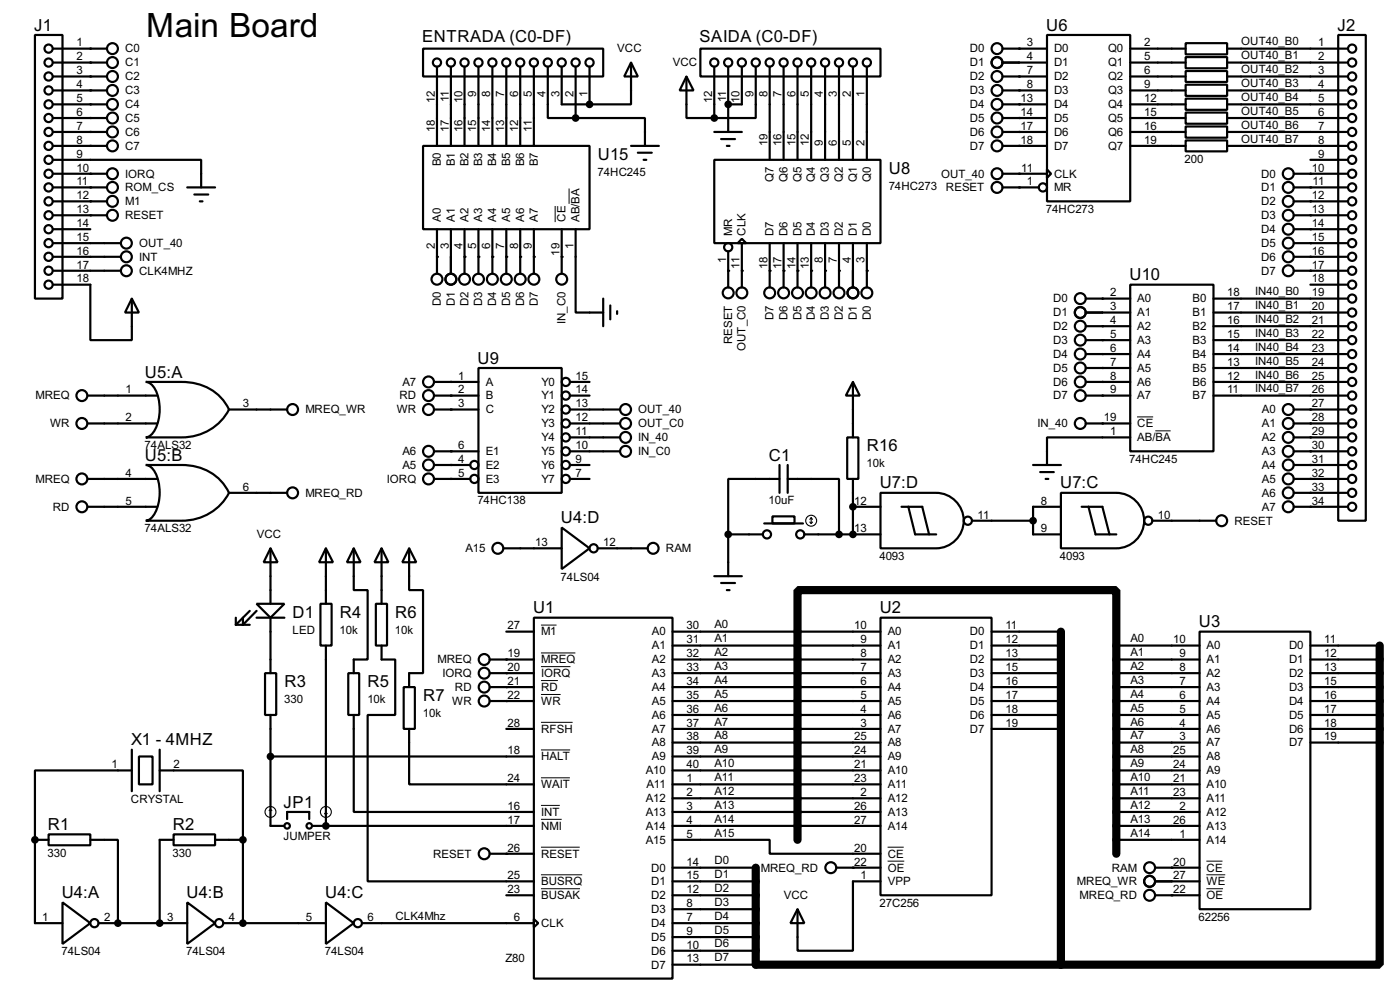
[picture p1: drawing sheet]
<svg xmlns="http://www.w3.org/2000/svg" width="256mm" height="180mm" viewBox="0 0 256 180" stroke-linecap="round" stroke-linejoin="round" font-family="sans-serif">
<path d="M194.4 115.6v61M252.8 118.2v58.4h-58.4M138.5 158.8v17.8h55.9M146.1 153.7v-45.7h58.4v48.3" fill="none" stroke="#000" stroke-width="1.5"/>
<g fill="none" stroke="#000" stroke-width=".4">
<path d="M6.4 6.4h5.1v48.3h-5.1zM9.7 8.9h9.9M9.7 11.5h9.9M9.7 14h9.9M9.7 16.6h9.9M9.7 19.1h9.9M77.5 8.9h33v5.1h-33zM80.1 12.2v14.5M82.6 12.2v14.5M85.1 12.2v14.5M87.7 12.2v14.5M90.2 12.2v14.5"/>
<path d="M92.8 12.2v14.5M95.3 12.2v14.5M97.8 12.2v14.5M100.4 12.2v9.4h5.1M102.9 12.2v6.9h5.1M105.5 12.2v9.4M108 12.2v6.9M115.6 11.5l1.3 2.5h-2.5zM115.6 11.5v7.6h-7.6M125.8 14l1.3 2.6h-2.6zM125.8 14v7.6h5.1M128.3 8.9h33v5.1h-33z"/>
<path d="M130.9 12.2v9.4M133.4 12.2v12M135.9 12.2v6.9h-2.5M138.5 12.2v9.4h-7.6M141 12.2v17.1M143.6 12.2v17.1M146.1 12.2v17.1M148.6 12.2v17.1M151.2 12.2v17.1M153.7 12.2v17.1M156.3 12.2v17.1M158.8 12.2v17.1"/>
<path d="M183.7 8.9h8.1M183.7 11.5h8.1M183.7 14h8.1M183.7 16.6h8.1M183.7 19.1h8.1M191.8 6.4h15.3v30.5h-15.3zM207.1 8.9h10.1M207.1 11.5h10.1M207.1 14h10.1M207.1 16.6h10.1M207.1 19.1h10.1M217.2 7.9h7.6v2.1h-7.6z"/>
<path d="M217.2 10.5h7.6v2h-7.6zM217.2 13h7.6v2h-7.6zM217.2 15.5h7.6v2.1h-7.6zM217.2 18.1h7.6v2h-7.6zM224.8 8.9h22.1M224.8 11.5h22.1M224.8 14h22.1M224.8 16.6h22.1M224.8 19.1h22.1M245.2 6.4h5v88.9h-5zM9.7 29.3h27.2v5M9.7 21.6h9.9"/>
<path d="M9.7 24.2h9.9M9.7 26.7h9.9M9.7 34.3h9.9M9.7 31.8h9.9M9.7 36.9h9.9M9.7 39.4h9.9M34.3 34.3h5.1M35.6 35.6h2.6M36.6 36.9h.5M77.5 26.7h30.5v15.3h-30.5zM105.5 21.6h12.7v5.1M115.6 26.7h5.1"/>
<path d="M116.9 28h2.5M117.9 29.3h.5M130.9 29.3h30.4v15.2h-30.4zM130.9 24.2h5M132.1 25.5h2.6M133.2 26.7h.5M183.7 21.6h8.1M183.7 24.2h8.1M183.7 26.7h8.1M183.7 34.3h6.6M183.7 31.8h8.1M191.8 31l.8 .8-.8 .8z"/>
<path d="M207.1 21.6h10.1M207.1 24.2h10.1M207.1 26.7h10.1M217.2 20.6h7.6v2.1h-7.6zM217.2 23.2h7.6v2h-7.6zM217.2 25.7h7.6v2h-7.6zM224.8 21.6h22.1M224.8 24.2h22.1M224.8 26.7h22.1M237 34.3h9.9M237 31.8h9.9M237 36.9h9.9"/>
<path d="M237 39.4h9.9M240.1 29.3h6.8M9.7 52.1h6.9v10.2h7.6v-7.6M9.7 44.5h12.5M9.7 47h12.5M9.7 49.6h12.5M9.7 42h6.9M24.2 54.7l1.3 2.5h-2.6zM80.1 42v8.1M82.6 42v8.1M85.1 42v8.1M87.7 42v8.1"/>
<path d="M90.2 42v8.1M92.8 42v8.1M95.3 42v8.1M97.8 42v8.1M102.9 42v8.1M105.5 42v15.2h5M110.5 54.7v5M111.8 55.9v2.6M113.1 57v.5M133.4 46v6.6M135.9 43.7l.8 .8h-1.5zM135.9 44.5v8.1"/>
<path d="M141 44.5v8.1M143.6 44.5v8.1M146.1 44.5v8.1M148.6 44.5v8.1M151.2 44.5v8.1M153.7 44.5v8.1M156.3 44.5v8.1M158.8 44.5v8.1M198.9 54.7h8.2M198.9 57.2h8.2M198.9 59.7h8.2M207.1 52.1h15.2v30.5h-15.2z"/>
<path d="M222.3 54.7h24.6M222.3 57.2h24.6M222.3 59.7h24.6M237 44.5h9.9M237 47h9.9M237 49.6h9.9M237 42h9.9M240.1 52.1h6.8M16.1 72.4h12.7M16.1 77.5h12.7M26.7 69.9h6.6a9.2 9.2 0 0 1 8.7 5.1 9.6 9.6 0 0 1-8.7 5.1h-6.6a2.32 2.32 0 0 0 1.7-1.5 8.3 8.3 0 0 0-.3-7.9l-.9-.7zM42 75h10.6"/>
<path d="M79.6 72.4h8.1M79.6 75h8.1M79.6 69.9h8.1M87.7 67.4h15.2v22.8h-15.2zM104.4 72.4h3.6M104.4 77.5h9.2M104.4 75h9.2M104.4 69.9h3.6M156.3 69.9l1.2 2.5h-2.5zM156.3 69.9v10.2M198.9 72.4h8.2M198.9 77.5h8.2"/>
<path d="M198.9 62.3h8.2M198.9 64.8h8.2M198.9 67.4h8.2M198.9 69.9h8.2M222.3 72.4h24.6M222.3 62.3h24.6M222.3 64.8h24.6M222.3 67.4h24.6M222.3 69.9h24.6M237 77.5h9.9M237 75h9.9M16.1 87.7h12.7"/>
<path d="M16.1 92.8h12.7M26.7 85.1h6.6a9.2 9.2 0 0 1 8.7 5.1 9.6 9.6 0 0 1-8.7 5.1h-6.6a2.32 2.32 0 0 0 1.7-1.5 8.4 8.4 0 0 0-.3-7.9l-.9-.7zM42 90.2h10.6M79.6 87.7h6.6M79.6 82.6h8.1M79.6 85.1h6.6M102.9 96.6l5.1 3.8-5.1 3.8zM104.4 87.7h3.6M104.4 80.1h9.2M104.4 82.6h9.2M104.4 85.1h3.6M133.4 97.8v7.7"/>
<path d="M133.4 97.8h6.4M140 95.8h7.1M141.5 94.5h4.1v1.3h-4.1zM142.8 87.7h-9.4v10.1M142.8 85.1v5.1M144.3 87.7h9.4v10.1M144.3 85.1v5.1M147.4 97.8h13.9M155.2 80.1h2.1v7.6h-2.1zM156.3 92.8h5M156.3 87.7v10.1M161.3 90.2h10.2a5.1 5.1 0 0 1 5.1 5.1 5.1 5.1 0 0 1-5.1 5.1h-10.2z"/>
<path d="M165.2 92.8h3.8l1.2 5M166.4 92.8l1.3 5h3.8M178.1 95.3h11.2M189.3 85.1h5.1M190.6 86.4h2.5M191.6 87.7h.5M194.4 90.2h10.1a5.1 5.1 0 0 1 5.1 5.1 5.1 5.1 0 0 1-5.1 5.1h-10.1zM194.4 92.8h-5.1v5h5.1M198.2 92.8h3.8l1.3 5M199.4 92.8l1.3 5h3.8M207.1 80.1h-15.3v5M211.1 95.3h11.7"/>
<path d="M237 87.7h9.9M237 92.8h9.9M237 90.2h9.9M237 80.1h9.9M237 82.6h9.9M237 85.1h9.9M43.2 113.1v1.3M43.2 114.4h2.6M45.8 111.8l-2.6 2.6M47 110.5h5.1l-2.5 2.6zM47 111.8l-2.5 2.6v-1.3M47 113.1h5.1"/>
<path d="M49.6 100.4l1.3 2.5h-2.6zM49.6 100.4v10.1M49.6 113.1v10.1M58.7 110.5h2.1v7.7h-2.1zM59.7 100.4l1.3 2.5h-2.5zM59.7 100.4v10.1M59.7 118.2v33M64.8 100.4l1.3 2.5h-2.5zM64.8 100.4v7.6h2.6v12.7h-2.6v2.5M68.9 110.5h2v7.7h-2zM69.9 100.4l1.3 2.5h-2.6zM69.9 118.2v2.5h2.5v10.2h-5v30.4h30.4"/>
<path d="M69.9 100.4v10.1M75 100.4l1.3 2.5h-2.6zM75 100.4v7.6h2.5v15.2h-2.5v2.6M92.3 100.4h10.6M92.8 115.6h5M97.8 113.1h25.4v66h-25.4zM109.5 100.4h9.2M123.2 118.2h38.1M123.2 115.6h38.1M130.9 105.5h5M132.1 106.7h2.6M133.2 108h.5"/>
<path d="M161.3 113.1h20.4v50.8h-20.4zM181.7 118.2h12.7M181.7 115.6h12.7M204.5 118.2h15.3M219.8 115.6h20.3v50.8h-20.3zM240.1 118.2h12.7M24.2 137.2v7.6M25.5 138.5h2.5v5.1h-2.5zM29.3 137.2v7.6M48.6 123.2h2v7.7h-2zM49.6 130.9v20.3h2.5M49.6 138.5h48.2"/>
<path d="M63.8 123.2h2v7.7h-2zM64.8 130.9v17.7h33M74 125.8h2v7.6h-2zM75 133.4v10.2h22.8M89.7 120.7h8.1M89.7 123.2h8.1M89.7 125.8h8.1M89.7 128.3h8.1M92.8 133.4h5M123.2 120.7h38.1M123.2 123.2h38.1M123.2 125.8h38.1"/>
<path d="M123.2 128.3h38.1M123.2 130.9h38.1M123.2 133.4h38.1M123.2 135.9h38.1M123.2 138.5h38.1M181.7 120.7h12.7M181.7 123.2h12.7M181.7 125.8h12.7M181.7 128.3h12.7M181.7 130.9h12.7M181.7 133.4h12.7M204.5 120.7h15.3"/>
<path d="M204.5 123.2h15.3M204.5 125.8h15.3M204.5 128.3h15.3M204.5 130.9h15.3M204.5 133.4h15.3M204.5 135.9h15.3M204.5 138.5h15.3M240.1 120.7h12.7M240.1 123.2h12.7M240.1 125.8h12.7M240.1 128.3h12.7M240.1 130.9h12.7"/>
<path d="M240.1 133.4h12.7M240.1 135.9h12.7M6.4 153.7h2.5M6.4 153.7v15.3h5.1M8.9 152.7h7.7v2h-7.7zM16.6 153.7h5v15.3M24.2 141h-17.8v12.7M29.3 141h15.2v12.7M31.8 152.7h7.6v2h-7.6zM31.8 153.7h-2.5v15.3M39.4 153.7h5.1M44.5 153.7v15.3"/>
<path d="M52.6 149.9v-1.3h4.1v1.3M57.2 151.2h40.6M89.7 156.3h8.1M123.2 153.7h17.8v2.6h20.3M123.2 151.2h38.1M123.2 148.6h38.1M123.2 146.1h38.1M123.2 143.6h38.1M123.2 141h38.1M123.2 158.8h15.3M153.2 158.8h8.1M204.5 153.7h15.3"/>
<path d="M204.5 151.2h15.3M204.5 148.6h15.3M204.5 146.1h15.3M204.5 143.6h15.3M204.5 141h15.3M211.6 158.8h8.2M11.5 165.2l5.1 3.8-5.1 3.8zM18.1 169h16.2M34.3 165.2l5.1 3.8-5.1 3.8zM40.9 169h18.8M59.7 165.2l5.1 3.8-5.1 3.8zM66.3 169h31.5"/>
<path d="M92.8 163.9h5M97.8 168.2l.8 .8-.8 .7zM123.2 169h15.3M123.2 161.3h15.3M123.2 163.9h15.3M123.2 166.4h15.3M123.2 171.5h15.3M123.2 174h15.3M123.2 176.6h15.3M146.1 166.4l1.3 2.6h-2.6zM161.3 161.3h-5v12.7h-10.2v-7.6M211.6 161.3h8.2"/>
<path d="M211.6 163.9h8.2"/>
<circle cx="8.9" cy="19.1" r=".75"/>
<circle cx="8.9" cy="11.5" r=".75"/>
<circle cx="8.9" cy="14" r=".75"/>
<circle cx="8.9" cy="8.9" r=".75"/>
<circle cx="8.9" cy="16.6" r=".75"/>
<circle cx="20.6" cy="11.5" r="1"/>
<circle cx="20.6" cy="8.9" r="1"/>
<circle cx="20.6" cy="16.6" r="1"/>
<circle cx="20.6" cy="19.1" r="1"/>
<circle cx="20.6" cy="14" r="1"/>
<circle cx="80" cy="11.5" r=".75"/>
<circle cx="82.6" cy="11.5" r=".75"/>
<circle cx="85.1" cy="11.5" r=".75"/>
<circle cx="87.6" cy="11.5" r=".75"/>
<circle cx="90.2" cy="11.5" r=".75"/>
<circle cx="92.7" cy="11.5" r=".75"/>
<circle cx="95.3" cy="11.5" r=".75"/>
<circle cx="97.8" cy="11.5" r=".75"/>
<circle cx="100.3" cy="11.5" r=".75"/>
<circle cx="102.9" cy="11.5" r=".75"/>
<circle cx="105.4" cy="11.5" r=".75"/>
<circle cx="108" cy="11.5" r=".75"/>
<circle cx="130.8" cy="11.5" r=".75"/>
<circle cx="133.4" cy="11.5" r=".75"/>
<circle cx="135.9" cy="11.5" r=".75"/>
<circle cx="138.4" cy="11.5" r=".75"/>
<circle cx="141" cy="11.5" r=".75"/>
<circle cx="143.5" cy="11.5" r=".75"/>
<circle cx="146.1" cy="11.5" r=".75"/>
<circle cx="148.6" cy="11.5" r=".75"/>
<circle cx="151.1" cy="11.5" r=".75"/>
<circle cx="153.7" cy="11.5" r=".75"/>
<circle cx="156.2" cy="11.5" r=".75"/>
<circle cx="158.8" cy="11.5" r=".75"/>
<circle cx="182.6" cy="8.9" r="1"/>
<circle cx="182.6" cy="11.5" r="1"/>
<circle cx="182.6" cy="14" r="1"/>
<circle cx="182.6" cy="16.6" r="1"/>
<circle cx="182.6" cy="19.1" r="1"/>
<circle cx="247.7" cy="14" r=".75"/>
<circle cx="247.7" cy="16.6" r=".75"/>
<circle cx="247.7" cy="8.9" r=".75"/>
<circle cx="247.7" cy="19.1" r=".75"/>
<circle cx="247.7" cy="11.5" r=".75"/>
<circle cx="8.9" cy="36.9" r=".75"/>
<circle cx="8.9" cy="39.4" r=".75"/>
<circle cx="8.9" cy="31.8" r=".75"/>
<circle cx="8.9" cy="29.3" r=".75"/>
<circle cx="8.9" cy="26.7" r=".75"/>
<circle cx="8.9" cy="34.3" r=".75"/>
<circle cx="8.9" cy="21.6" r=".75"/>
<circle cx="8.9" cy="24.2" r=".75"/>
<circle cx="20.6" cy="36.9" r="1"/>
<circle cx="20.6" cy="31.8" r="1"/>
<circle cx="20.6" cy="39.4" r="1"/>
<circle cx="20.6" cy="26.7" r="1"/>
<circle cx="20.6" cy="34.3" r="1"/>
<circle cx="20.6" cy="21.6" r="1"/>
<circle cx="20.6" cy="24.2" r="1"/>
<circle cx="182.6" cy="31.8" r="1"/>
<circle cx="182.6" cy="26.7" r="1"/>
<circle cx="182.6" cy="34.3" r="1"/>
<circle cx="182.6" cy="21.6" r="1"/>
<circle cx="182.6" cy="24.2" r="1"/>
<circle cx="191" cy="34.3" r=".75"/>
<circle cx="236" cy="34.3" r="1"/>
<circle cx="236" cy="36.9" r="1"/>
<circle cx="236" cy="39.4" r="1"/>
<circle cx="236" cy="31.8" r="1"/>
<circle cx="247.7" cy="39.4" r=".75"/>
<circle cx="247.7" cy="26.7" r=".75"/>
<circle cx="247.7" cy="31.8" r=".75"/>
<circle cx="247.7" cy="34.3" r=".75"/>
<circle cx="247.7" cy="29.3" r=".75"/>
<circle cx="247.7" cy="36.9" r=".75"/>
<circle cx="247.7" cy="21.6" r=".75"/>
<circle cx="247.7" cy="24.2" r=".75"/>
<circle cx="8.9" cy="52.1" r=".75"/>
<circle cx="8.9" cy="42" r=".75"/>
<circle cx="8.9" cy="49.6" r=".75"/>
<circle cx="8.9" cy="47" r=".75"/>
<circle cx="8.9" cy="44.5" r=".75"/>
<circle cx="23.1" cy="47" r="1"/>
<circle cx="23.1" cy="49.6" r="1"/>
<circle cx="23.1" cy="44.5" r="1"/>
<circle cx="80" cy="51.1" r="1"/>
<circle cx="82.6" cy="51.1" r="1"/>
<circle cx="85.1" cy="51.1" r="1"/>
<circle cx="87.6" cy="51.1" r="1"/>
<circle cx="90.2" cy="51.1" r="1"/>
<circle cx="92.7" cy="51.1" r="1"/>
<circle cx="95.3" cy="51.1" r="1"/>
<circle cx="97.8" cy="51.1" r="1"/>
<circle cx="102.9" cy="51.1" r="1"/>
<circle cx="133.4" cy="53.6" r="1"/>
<circle cx="133.4" cy="45.3" r=".75"/>
<circle cx="135.9" cy="53.6" r="1"/>
<circle cx="141" cy="53.6" r="1"/>
<circle cx="143.5" cy="53.6" r="1"/>
<circle cx="146.1" cy="53.6" r="1"/>
<circle cx="148.6" cy="53.6" r="1"/>
<circle cx="151.1" cy="53.6" r="1"/>
<circle cx="153.7" cy="53.6" r="1"/>
<circle cx="156.2" cy="53.6" r="1"/>
<circle cx="158.8" cy="53.6" r="1"/>
<circle cx="197.9" cy="54.7" r="1"/>
<circle cx="197.9" cy="57.2" r="1"/>
<circle cx="197.9" cy="59.7" r="1"/>
<circle cx="236" cy="44.5" r="1"/>
<circle cx="236" cy="42" r="1"/>
<circle cx="236" cy="47" r="1"/>
<circle cx="236" cy="49.6" r="1"/>
<circle cx="247.7" cy="54.7" r=".75"/>
<circle cx="247.7" cy="59.7" r=".75"/>
<circle cx="247.7" cy="57.2" r=".75"/>
<circle cx="247.7" cy="52.1" r=".75"/>
<circle cx="247.7" cy="44.5" r=".75"/>
<circle cx="247.7" cy="42" r=".75"/>
<circle cx="247.7" cy="49.6" r=".75"/>
<circle cx="247.7" cy="47" r=".75"/>
<circle cx="15" cy="72.4" r="1"/>
<circle cx="15" cy="77.5" r="1"/>
<circle cx="53.6" cy="75" r="1"/>
<circle cx="78.5" cy="69.9" r="1"/>
<circle cx="78.5" cy="75" r="1"/>
<circle cx="78.5" cy="72.4" r="1"/>
<circle cx="103.6" cy="72.4" r=".75"/>
<circle cx="103.6" cy="77.5" r=".75"/>
<circle cx="103.6" cy="75" r=".75"/>
<circle cx="103.6" cy="69.9" r=".75"/>
<circle cx="114.6" cy="75" r="1"/>
<circle cx="114.6" cy="77.5" r="1"/>
<circle cx="197.9" cy="62.3" r="1"/>
<circle cx="197.9" cy="67.4" r="1"/>
<circle cx="197.9" cy="69.9" r="1"/>
<circle cx="197.9" cy="77.5" r="1"/>
<circle cx="197.9" cy="72.4" r="1"/>
<circle cx="197.9" cy="64.8" r="1"/>
<circle cx="236" cy="77.5" r="1"/>
<circle cx="236" cy="75" r="1"/>
<circle cx="247.7" cy="77.5" r=".75"/>
<circle cx="247.7" cy="64.8" r=".75"/>
<circle cx="247.7" cy="72.4" r=".75"/>
<circle cx="247.7" cy="75" r=".75"/>
<circle cx="247.7" cy="67.4" r=".75"/>
<circle cx="247.7" cy="69.9" r=".75"/>
<circle cx="247.7" cy="62.3" r=".75"/>
<circle cx="15" cy="87.7" r="1"/>
<circle cx="15" cy="92.8" r="1"/>
<circle cx="53.6" cy="90.2" r="1"/>
<circle cx="78.5" cy="82.6" r="1"/>
<circle cx="78.5" cy="87.7" r="1"/>
<circle cx="78.5" cy="85.1" r="1"/>
<circle cx="86.9" cy="87.7" r=".75"/>
<circle cx="86.9" cy="85.1" r=".75"/>
<circle cx="103.6" cy="85.1" r=".75"/>
<circle cx="103.6" cy="82.6" r=".75"/>
<circle cx="103.6" cy="80.1" r=".75"/>
<circle cx="103.6" cy="87.7" r=".75"/>
<circle cx="114.6" cy="82.6" r="1"/>
<circle cx="114.6" cy="80.1" r="1"/>
<circle cx="140.5" cy="97.8" r=".75"/>
<circle cx="146.6" cy="97.8" r=".75"/>
<circle cx="177.3" cy="95.3" r=".75"/>
<circle cx="210.3" cy="95.3" r=".75"/>
<circle cx="223.8" cy="95.3" r="1"/>
<circle cx="236" cy="90.2" r="1"/>
<circle cx="236" cy="92.8" r="1"/>
<circle cx="236" cy="80.1" r="1"/>
<circle cx="236" cy="87.7" r="1"/>
<circle cx="236" cy="85.1" r="1"/>
<circle cx="236" cy="82.6" r="1"/>
<circle cx="247.7" cy="90.2" r=".75"/>
<circle cx="247.7" cy="82.6" r=".75"/>
<circle cx="247.7" cy="87.7" r=".75"/>
<circle cx="247.7" cy="85.1" r=".75"/>
<circle cx="247.7" cy="92.8" r=".75"/>
<circle cx="247.7" cy="80.1" r=".75"/>
<circle cx="91.2" cy="100.4" r="1"/>
<circle cx="108.7" cy="100.4" r=".75"/>
<circle cx="119.6" cy="100.4" r="1"/>
<circle cx="88.7" cy="128.3" r="1"/>
<circle cx="88.7" cy="123.2" r="1"/>
<circle cx="88.7" cy="125.8" r="1"/>
<circle cx="88.7" cy="120.7" r="1"/>
<circle cx="52.6" cy="151.2" r=".5"/>
<circle cx="56.6" cy="151.2" r=".5"/>
<circle cx="88.7" cy="156.3" r="1"/>
<circle cx="152.2" cy="158.8" r="1"/>
<circle cx="210.6" cy="158.8" r="1"/>
<circle cx="17.3" cy="169" r=".75"/>
<circle cx="40.1" cy="169" r=".75"/>
<circle cx="65.5" cy="169" r=".75"/>
<circle cx="210.6" cy="163.9" r="1"/>
<circle cx="210.6" cy="161.3" r="1"/>
</g>
<g fill="#000">
<circle cx="16.6" cy="14" r=".2"/>
<circle cx="16.6" cy="8.9" r=".2"/>
<circle cx="16.6" cy="19.1" r=".2"/>
<circle cx="16.6" cy="11.5" r=".2"/>
<circle cx="16.6" cy="16.6" r=".2"/>
<circle cx="108" cy="19.1" r=".2"/>
<circle cx="133.4" cy="19.1" r=".2"/>
<circle cx="186.7" cy="16.6" r=".2"/>
<circle cx="186.7" cy="19.1" r=".2"/>
<circle cx="186.7" cy="8.9" r=".2"/>
<circle cx="186.7" cy="14" r=".2"/>
<circle cx="16.6" cy="31.8" r=".2"/>
<circle cx="16.6" cy="36.9" r=".2"/>
<circle cx="16.6" cy="21.6" r=".2"/>
<circle cx="16.6" cy="24.2" r=".2"/>
<circle cx="16.6" cy="26.7" r=".2"/>
<circle cx="16.6" cy="34.3" r=".2"/>
<circle cx="16.6" cy="39.4" r=".2"/>
<circle cx="186.7" cy="31.8" r=".2"/>
<circle cx="186.7" cy="34.3" r=".2"/>
<circle cx="186.7" cy="24.2" r=".2"/>
<circle cx="186.7" cy="21.6" r=".2"/>
<circle cx="186.7" cy="26.7" r=".2"/>
<circle cx="240.1" cy="34.3" r=".2"/>
<circle cx="240.1" cy="31.8" r=".2"/>
<circle cx="240.1" cy="36.9" r=".2"/>
<circle cx="240.1" cy="39.4" r=".2"/>
<circle cx="80.1" cy="47" r=".2"/>
<circle cx="85.1" cy="47" r=".2"/>
<circle cx="87.7" cy="47" r=".2"/>
<circle cx="90.2" cy="47" r=".2"/>
<circle cx="92.8" cy="47" r=".2"/>
<circle cx="95.3" cy="47" r=".2"/>
<circle cx="97.8" cy="47" r=".2"/>
<circle cx="102.9" cy="47" r=".2"/>
<circle cx="133.4" cy="49.6" r=".2"/>
<circle cx="135.9" cy="49.6" r=".2"/>
<circle cx="141" cy="49.6" r=".2"/>
<circle cx="143.6" cy="49.6" r=".2"/>
<circle cx="146.1" cy="49.6" r=".2"/>
<circle cx="148.6" cy="49.6" r=".2"/>
<circle cx="151.2" cy="49.6" r=".2"/>
<circle cx="153.7" cy="49.6" r=".2"/>
<circle cx="158.8" cy="49.6" r=".2"/>
<circle cx="202" cy="54.7" r=".2"/>
<circle cx="202" cy="59.7" r=".2"/>
<circle cx="240.1" cy="42" r=".2"/>
<circle cx="240.1" cy="44.5" r=".2"/>
<circle cx="240.1" cy="49.6" r=".2"/>
<circle cx="240.1" cy="47" r=".2"/>
<circle cx="82.6" cy="69.9" r=".2"/>
<circle cx="82.6" cy="72.4" r=".2"/>
<circle cx="82.6" cy="75" r=".2"/>
<circle cx="202" cy="64.8" r=".2"/>
<circle cx="202" cy="72.4" r=".2"/>
<circle cx="202" cy="77.5" r=".2"/>
<circle cx="202" cy="62.3" r=".2"/>
<circle cx="202" cy="67.4" r=".2"/>
<circle cx="202" cy="69.9" r=".2"/>
<circle cx="240.1" cy="75" r=".2"/>
<circle cx="240.1" cy="77.5" r=".2"/>
<circle cx="82.6" cy="82.6" r=".2"/>
<circle cx="82.6" cy="85.1" r=".2"/>
<circle cx="82.6" cy="87.7" r=".2"/>
<circle cx="156.3" cy="97.8" r=".2"/>
<circle cx="156.3" cy="92.8" r=".2"/>
<circle cx="240.1" cy="87.7" r=".2"/>
<circle cx="240.1" cy="82.6" r=".2"/>
<circle cx="240.1" cy="90.2" r=".2"/>
<circle cx="240.1" cy="85.1" r=".2"/>
<circle cx="240.1" cy="80.1" r=".2"/>
<circle cx="240.1" cy="92.8" r=".2"/>
<circle cx="92.8" cy="123.2" r=".2"/>
<circle cx="92.8" cy="128.3" r=".2"/>
<circle cx="92.8" cy="120.7" r=".2"/>
<circle cx="92.8" cy="125.8" r=".2"/>
<circle cx="6.4" cy="153.7" r=".2"/>
<circle cx="59.7" cy="151.2" r=".2"/>
<circle cx="92.8" cy="156.3" r=".2"/>
<circle cx="156.3" cy="158.8" r=".2"/>
<circle cx="214.7" cy="158.8" r=".2"/>
<circle cx="21.6" cy="169" r=".2"/>
<circle cx="29.3" cy="169" r=".2"/>
<circle cx="44.5" cy="169" r=".2"/>
<circle cx="214.7" cy="163.9" r=".2"/>
</g>
<g fill="none" stroke="#000" stroke-width=".18">
<path d="M101.7 37.7v2.9M104.3 34.5v2.8M208.3 76.3h3M211.7 78.9h2.8M99.1 114.4h2.9M99.1 119.5h6.3M99.1 122h5.4M99.1 124.6h3.1M99.1 127.1h3.6M99.1 132.2h5.8M99.1 137.3h5.4M99.1 155.1h7.1"/>
<path d="M99.1 142.4h5.3M99.1 147.4h3.5M99.1 150h3.8M162.6 157.6h3.1M162.6 155.1h3M221 157.6h3M99.1 160.1h7.6M99.1 162.7h7.2M221 160.1h3.5M221 162.7h3.1"/>
</g>
<g fill="#000" stroke="#000" stroke-width=".4">
<circle cx="108" cy="19.1" r=".5"/>
<circle cx="133.4" cy="19.1" r=".5"/>
<circle cx="105.4" cy="21.6" r=".5"/>
<circle cx="130.8" cy="21.6" r=".5"/>
<circle cx="133.4" cy="97.8" r=".5"/>
<circle cx="153.7" cy="97.8" r=".5"/>
<circle cx="156.2" cy="92.8" r=".5"/>
<circle cx="156.2" cy="97.8" r=".5"/>
<circle cx="189.2" cy="95.3" r=".5"/>
<circle cx="49.5" cy="138.5" r=".5"/>
<circle cx="6.4" cy="153.7" r=".5"/>
<circle cx="44.5" cy="153.7" r=".5"/>
<circle cx="59.7" cy="151.2" r=".5"/>
<circle cx="21.6" cy="169" r=".5"/>
<circle cx="29.2" cy="169" r=".5"/>
<circle cx="44.5" cy="169" r=".5"/>
</g>
<g fill="none" stroke="#000" stroke-width=".2">
<path d="M148.4 95.6l.2 .2M148.6 94.8v1M148.6 94.8l-.2 .3M148.6 94.8l.3 .3M148.9 95.6l-.3 .2M49.6 148.1l-.3 .3M49.6 148.1l.2 .3M49.6 148.1v1.1M59.5 148.9l.2 .3M59.7 148.1v1.1M60 148.9l-.3 .3"/>
<circle cx="148.6" cy="95.3" r="1"/>
<circle cx="49.5" cy="148.6" r="1"/>
<circle cx="59.7" cy="148.6" r="1"/>
</g>
<text font-size="6.9" x="26.8" y="6.8">Main Board</text>
<g font-size="3.4">
<text x="6.3" y="5.6">J1</text>
<text x="191.7" y="5.6">U6</text>
<text x="245" y="5.6">J2</text>
<text x="77.4" y="7.6">ENTRADA (C0-DF)</text>
<text x="128.2" y="7.6">SAIDA (C0-DF)</text>
<text x="109.5" y="29.3">U15</text>
<text x="162.9" y="31.8">U8</text>
<text x="206.9" y="51.3">U10</text>
<text x="26.6" y="69.1">U5:A</text>
<text x="87.5" y="66.6">U9</text>
<text x="158.8" y="82.6">R16</text>
<text x="26.6" y="84.3">U5:B</text>
<text x="140.9" y="84.3">C1</text>
<text x="161.2" y="89.4">U7:D</text>
<text x="194.2" y="89.4">U7:C</text>
<text x="102.8" y="95.8">U4:D</text>
<text x="53.6" y="113.1">D1</text>
<text x="62.3" y="113.1">R4</text>
<text x="72.4" y="113.1">R6</text>
<text x="97.7" y="112.3">U1</text>
<text x="161.2" y="112.3">U2</text>
<text x="219.6" y="114.8">U3</text>
<text x="52.1" y="125.8">R3</text>
<text x="67.4" y="125.8">R5</text>
<text x="77.5" y="128.3">R7</text>
<text x="24" y="136.4">X1 - 4MHZ</text>
<text x="52" y="147.8">JP1</text>
<text x="8.8" y="151.9">R1</text>
<text x="31.7" y="151.9">R2</text>
<text x="11.3" y="164.4">U4:A</text>
<text x="34.2" y="164.4">U4:B</text>
<text x="59.6" y="164.4">U4:C</text>
</g>
<g font-size="2.4">
<text x="14" y="8.5">1</text>
<text x="14" y="11.1">2</text>
<text x="22.9" y="9.6">C0</text>
<text x="113.1" y="9.6">VCC</text>
<text x="177.7" y="9.6">D0</text>
<text x="188.1" y="8.5">3</text>
<text x="188.1" y="11.1">4</text>
<text x="193.1" y="9.6">D0</text>
<text x="203" y="9.6">Q0</text>
<text x="209.6" y="8.5">2</text>
<text x="209.6" y="11.1">5</text>
<text x="227.4" y="8.3">OUT40_B0</text>
<text x="227.4" y="10.9">OUT40_B1</text>
<text x="241.5" y="8.5">1</text>
<text x="241.5" y="11.1">2</text>
<text x="14" y="13.6">3</text>
<text x="14" y="16.2">4</text>
<text x="22.9" y="12.2">C1</text>
<text x="22.9" y="14.7">C2</text>
<text x="22.9" y="17.3">C3</text>
<text x="87.3" y="17.7" transform="rotate(-90 87.3 17.7)">9</text>
<text x="89.8" y="17.7" transform="rotate(-90 89.8 17.7)">8</text>
<text x="92.4" y="17.7" transform="rotate(-90 92.4 17.7)">7</text>
<text x="94.9" y="17.7" transform="rotate(-90 94.9 17.7)">6</text>
<text x="97.4" y="17.7" transform="rotate(-90 97.4 17.7)">5</text>
<text x="100" y="17.7" transform="rotate(-90 100 17.7)">4</text>
<text x="102.5" y="17.7" transform="rotate(-90 102.5 17.7)">3</text>
<text x="105.1" y="17.7" transform="rotate(-90 105.1 17.7)">2</text>
<text x="107.6" y="17.7" transform="rotate(-90 107.6 17.7)">1</text>
<text x="123.2" y="12.2">VCC</text>
<text x="138.1" y="17.7" transform="rotate(-90 138.1 17.7)">9</text>
<text x="140.6" y="17.7" transform="rotate(-90 140.6 17.7)">8</text>
<text x="143.2" y="17.7" transform="rotate(-90 143.2 17.7)">7</text>
<text x="145.7" y="17.7" transform="rotate(-90 145.7 17.7)">6</text>
<text x="148.2" y="17.7" transform="rotate(-90 148.2 17.7)">5</text>
<text x="150.8" y="17.7" transform="rotate(-90 150.8 17.7)">4</text>
<text x="153.3" y="17.7" transform="rotate(-90 153.3 17.7)">3</text>
<text x="155.9" y="17.7" transform="rotate(-90 155.9 17.7)">2</text>
<text x="158.4" y="17.7" transform="rotate(-90 158.4 17.7)">1</text>
<text x="177.7" y="12.2">D1</text>
<text x="177.7" y="14.7">D2</text>
<text x="177.7" y="17.3">D3</text>
<text x="188.1" y="13.6">7</text>
<text x="188.1" y="16.2">8</text>
<text x="193.1" y="12.2">D1</text>
<text x="193.1" y="14.7">D2</text>
<text x="193.1" y="17.3">D3</text>
<text x="203" y="12.2">Q1</text>
<text x="203" y="14.7">Q2</text>
<text x="203" y="17.3">Q3</text>
<text x="209.6" y="13.6">6</text>
<text x="209.6" y="16.2">9</text>
<text x="227.4" y="13.4">OUT40_B2</text>
<text x="227.4" y="15.9">OUT40_B3</text>
<text x="241.5" y="13.6">3</text>
<text x="241.5" y="16.2">4</text>
<text x="14" y="18.7">5</text>
<text x="14" y="21.2">6</text>
<text x="14" y="23.8">7</text>
<text x="22.9" y="19.8">C4</text>
<text x="22.9" y="22.3">C5</text>
<text x="79.7" y="18.9" transform="rotate(-90 79.7 18.9)">12</text>
<text x="82.2" y="18.7" transform="rotate(-90 82.2 18.7)">11</text>
<text x="84.7" y="18.9" transform="rotate(-90 84.7 18.9)">10</text>
<text x="130.5" y="18.9" transform="rotate(-90 130.5 18.9)">12</text>
<text x="133" y="18.7" transform="rotate(-90 133 18.7)">11</text>
<text x="135.5" y="18.9" transform="rotate(-90 135.5 18.9)">10</text>
<text x="177.7" y="19.8">D4</text>
<text x="177.7" y="22.3">D5</text>
<text x="187" y="18.7">13</text>
<text x="187" y="21.2">14</text>
<text x="187" y="23.8">17</text>
<text x="193.1" y="19.8">D4</text>
<text x="193.1" y="22.3">D5</text>
<text x="203" y="19.8">Q4</text>
<text x="203" y="22.3">Q5</text>
<text x="209.6" y="18.7">12</text>
<text x="209.6" y="21.2">15</text>
<text x="209.6" y="23.8">16</text>
<text x="227.4" y="18.5">OUT40_B4</text>
<text x="227.4" y="21">OUT40_B5</text>
<text x="227.4" y="23.6">OUT40_B6</text>
<text x="241.5" y="18.7">5</text>
<text x="241.5" y="21.2">6</text>
<text x="241.5" y="23.8">7</text>
<text x="14" y="26.3">8</text>
<text x="14" y="28.9">9</text>
<text x="22.9" y="24.9">C6</text>
<text x="22.9" y="27.4">C7</text>
<text x="79.7" y="24.2" transform="rotate(-90 79.7 24.2)">18</text>
<text x="82.2" y="24.1" transform="rotate(-90 82.2 24.1)">17</text>
<text x="84.7" y="24.2" transform="rotate(-90 84.7 24.2)">16</text>
<text x="87.3" y="24.2" transform="rotate(-90 87.3 24.2)">15</text>
<text x="89.8" y="24.2" transform="rotate(-90 89.8 24.2)">14</text>
<text x="92.4" y="24.2" transform="rotate(-90 92.4 24.2)">13</text>
<text x="94.9" y="24.2" transform="rotate(-90 94.9 24.2)">12</text>
<text x="97.4" y="24.2" transform="rotate(-90 97.4 24.2)">11</text>
<text x="140.6" y="26.7" transform="rotate(-90 140.6 26.7)">19</text>
<text x="143.2" y="26.7" transform="rotate(-90 143.2 26.7)">16</text>
<text x="145.7" y="26.7" transform="rotate(-90 145.7 26.7)">15</text>
<text x="148.2" y="26.7" transform="rotate(-90 148.2 26.7)">12</text>
<text x="150.8" y="26.7" transform="rotate(-90 150.8 26.7)">9</text>
<text x="153.3" y="26.7" transform="rotate(-90 153.3 26.7)">6</text>
<text x="155.9" y="26.7" transform="rotate(-90 155.9 26.7)">5</text>
<text x="158.4" y="26.7" transform="rotate(-90 158.4 26.7)">2</text>
<text x="177.7" y="24.9">D6</text>
<text x="177.7" y="27.4">D7</text>
<text x="187" y="26.3">18</text>
<text x="193.1" y="24.9">D6</text>
<text x="193.1" y="27.4">D7</text>
<text x="203" y="24.9">Q6</text>
<text x="203" y="27.4">Q7</text>
<text x="209.6" y="26.3">19</text>
<text x="217" y="29.8">200</text>
<text x="227.4" y="26.1">OUT40_B7</text>
<text x="241.5" y="26.3">8</text>
<text x="241.5" y="28.9">9</text>
<text x="14" y="31.4">10</text>
<text x="14" y="33.9">11</text>
<text x="22.9" y="32.5">IORQ</text>
<text x="22.9" y="35">ROM_CS</text>
<text x="80.8" y="30.5" transform="rotate(-90 80.8 30.5)">B0</text>
<text x="83.3" y="30.5" transform="rotate(-90 83.3 30.5)">B1</text>
<text x="85.8" y="30.5" transform="rotate(-90 85.8 30.5)">B2</text>
<text x="88.4" y="30.5" transform="rotate(-90 88.4 30.5)">B3</text>
<text x="90.9" y="30.5" transform="rotate(-90 90.9 30.5)">B4</text>
<text x="93.5" y="30.5" transform="rotate(-90 93.5 30.5)">B5</text>
<text x="96" y="30.5" transform="rotate(-90 96 30.5)">B6</text>
<text x="98.5" y="30.5" transform="rotate(-90 98.5 30.5)">B7</text>
<text x="109.5" y="32.2">74HC245</text>
<text x="141.7" y="33.3" transform="rotate(-90 141.7 33.3)">Q7</text>
<text x="144.3" y="33.3" transform="rotate(-90 144.3 33.3)">Q6</text>
<text x="146.8" y="33.3" transform="rotate(-90 146.8 33.3)">Q5</text>
<text x="149.3" y="33.3" transform="rotate(-90 149.3 33.3)">Q4</text>
<text x="151.9" y="33.3" transform="rotate(-90 151.9 33.3)">Q3</text>
<text x="154.4" y="33.3" transform="rotate(-90 154.4 33.3)">Q2</text>
<text x="157" y="33.3" transform="rotate(-90 157 33.3)">Q1</text>
<text x="159.5" y="33.3" transform="rotate(-90 159.5 33.3)">Q0</text>
<text x="162.8" y="34.7">74HC273 RESET</text>
<text x="172.4" y="32.5">OUT_40</text>
<text x="187.1" y="31.4">11</text>
<text x="188.1" y="33.9">1</text>
<text x="193.1" y="32.5">CLK</text>
<text x="193.1" y="35">MR</text>
<text x="231" y="32.5">D0</text>
<text x="231" y="35">D1</text>
<text x="240.3" y="31.4">10</text>
<text x="240.5" y="33.9">11</text>
<text x="14" y="36.5">12</text>
<text x="14" y="39">13</text>
<text x="14" y="41.6">14</text>
<text x="22.9" y="37.6">M1</text>
<text x="22.9" y="40.1">RESET</text>
<text x="80.8" y="40.6" transform="rotate(-90 80.8 40.6)">A0</text>
<text x="83.3" y="40.6" transform="rotate(-90 83.3 40.6)">A1</text>
<text x="85.8" y="40.6" transform="rotate(-90 85.8 40.6)">A2</text>
<text x="88.4" y="40.6" transform="rotate(-90 88.4 40.6)">A3</text>
<text x="90.9" y="40.6" transform="rotate(-90 90.9 40.6)">A4</text>
<text x="93.5" y="40.6" transform="rotate(-90 93.5 40.6)">A5</text>
<text x="96" y="40.6" transform="rotate(-90 96 40.6)">A6</text>
<text x="98.5" y="40.6" transform="rotate(-90 98.5 40.6)">A7</text>
<text x="103.6" y="40.6" transform="rotate(-90 103.6 40.6)">CE</text>
<text x="106.2" y="40.6" transform="rotate(-90 106.2 40.6)">AB/BA</text>
<text x="191.6" y="39">74HC273</text>
<text x="231" y="37.6">D2</text>
<text x="231" y="40.1">D3</text>
<text x="240.3" y="36.5">12</text>
<text x="240.3" y="39">13</text>
<text x="240.3" y="41.6">14</text>
<text x="14" y="44.1">15</text>
<text x="14" y="46.6">16</text>
<text x="25.5" y="47.7">INT</text>
<text x="25.5" y="45.2">OUT_40</text>
<text x="79.7" y="45.7" transform="rotate(-90 79.7 45.7)">2</text>
<text x="82.2" y="45.6" transform="rotate(-90 82.2 45.6)">3</text>
<text x="84.7" y="45.7" transform="rotate(-90 84.7 45.7)">4</text>
<text x="87.3" y="45.7" transform="rotate(-90 87.3 45.7)">5</text>
<text x="89.8" y="45.7" transform="rotate(-90 89.8 45.7)">6</text>
<text x="92.4" y="45.7" transform="rotate(-90 92.4 45.7)">7</text>
<text x="94.9" y="45.7" transform="rotate(-90 94.9 45.7)">8</text>
<text x="97.4" y="45.7" transform="rotate(-90 97.4 45.7)">9</text>
<text x="102.5" y="46.8" transform="rotate(-90 102.5 46.8)">19</text>
<text x="105.1" y="45.7" transform="rotate(-90 105.1 45.7)">1</text>
<text x="134.1" y="43.2" transform="rotate(-90 134.1 43.2)">MR</text>
<text x="136.6" y="43.2" transform="rotate(-90 136.6 43.2)">CLK</text>
<text x="141.7" y="43.2" transform="rotate(-90 141.7 43.2)">D7</text>
<text x="144.3" y="43.2" transform="rotate(-90 144.3 43.2)">D6</text>
<text x="146.8" y="43.2" transform="rotate(-90 146.8 43.2)">D5</text>
<text x="149.3" y="43.2" transform="rotate(-90 149.3 43.2)">D4</text>
<text x="151.9" y="43.2" transform="rotate(-90 151.9 43.2)">D3</text>
<text x="154.4" y="43.2" transform="rotate(-90 154.4 43.2)">D2</text>
<text x="157" y="43.2" transform="rotate(-90 157 43.2)">D1</text>
<text x="159.5" y="43.2" transform="rotate(-90 159.5 43.2)">D0</text>
<text x="231" y="45.2">D5</text>
<text x="231" y="42.7">D4</text>
<text x="231" y="47.7">D6</text>
<text x="240.3" y="44.1">15</text>
<text x="240.3" y="46.6">16</text>
<text x="14" y="49.2">17</text>
<text x="14" y="51.7">18</text>
<text x="25.5" y="50.3">CLK4MHZ</text>
<text x="133" y="48.2" transform="rotate(-90 133 48.2)">1</text>
<text x="135.5" y="49.2" transform="rotate(-90 135.5 49.2)">11</text>
<text x="140.6" y="49.3" transform="rotate(-90 140.6 49.3)">18</text>
<text x="143.2" y="49.3" transform="rotate(-90 143.2 49.3)">17</text>
<text x="145.7" y="49.3" transform="rotate(-90 145.7 49.3)">14</text>
<text x="148.2" y="49.3" transform="rotate(-90 148.2 49.3)">13</text>
<text x="150.8" y="48.2" transform="rotate(-90 150.8 48.2)">8</text>
<text x="153.3" y="48.1" transform="rotate(-90 153.3 48.1)">7</text>
<text x="155.9" y="48.2" transform="rotate(-90 155.9 48.2)">4</text>
<text x="158.4" y="48.2" transform="rotate(-90 158.4 48.2)">3</text>
<text x="231" y="50.3">D7</text>
<text x="240.3" y="49.2">17</text>
<text x="240.3" y="51.7">18</text>
<text x="80.8" y="56" transform="rotate(-90 80.8 56)">D0</text>
<text x="83.3" y="56" transform="rotate(-90 83.3 56)">D1</text>
<text x="85.8" y="56" transform="rotate(-90 85.8 56)">D2</text>
<text x="88.4" y="56" transform="rotate(-90 88.4 56)">D3</text>
<text x="90.9" y="56" transform="rotate(-90 90.9 56)">D4</text>
<text x="93.5" y="56" transform="rotate(-90 93.5 56)">D5</text>
<text x="96" y="56" transform="rotate(-90 96 56)">D6</text>
<text x="98.5" y="56" transform="rotate(-90 98.5 56)">D7</text>
<text x="103.6" y="59.3" transform="rotate(-90 103.6 59.3)">IN_C0</text>
<text x="141.7" y="58.6" transform="rotate(-90 141.7 58.6)">D7</text>
<text x="144.3" y="58.6" transform="rotate(-90 144.3 58.6)">D6</text>
<text x="146.8" y="58.6" transform="rotate(-90 146.8 58.6)">D5</text>
<text x="149.3" y="58.6" transform="rotate(-90 149.3 58.6)">D4</text>
<text x="151.9" y="58.6" transform="rotate(-90 151.9 58.6)">D3</text>
<text x="154.4" y="58.6" transform="rotate(-90 154.4 58.6)">D2</text>
<text x="157" y="58.6" transform="rotate(-90 157 58.6)">D1</text>
<text x="159.5" y="58.6" transform="rotate(-90 159.5 58.6)">D0</text>
<text x="192.9" y="55.4">D0</text>
<text x="192.9" y="57.9">D1</text>
<text x="203.4" y="54.3">2</text>
<text x="203.4" y="56.8">3</text>
<text x="203.4" y="59.3">4</text>
<text x="208.3" y="55.4">A0</text>
<text x="208.3" y="57.9">A1</text>
<text x="218.5" y="55.4">B0</text>
<text x="218.5" y="57.9">B1</text>
<text x="224.8" y="54.3">18</text>
<text x="224.8" y="56.8">17</text>
<text x="224.8" y="59.3">16</text>
<text x="229.9" y="54">IN40_B0</text>
<text x="229.9" y="56.6">IN40_B1</text>
<text x="229.9" y="59.1">IN40_B2</text>
<text x="240.3" y="54.3">19</text>
<text x="240.3" y="56.8">20</text>
<text x="240.3" y="59.3">21</text>
<text x="134.1" y="63" transform="rotate(-90 134.1 63)">RESET</text>
<text x="136.6" y="64.3" transform="rotate(-90 136.6 64.3)">OUT_C0</text>
<text x="192.9" y="60.4">D2</text>
<text x="192.9" y="63">D3</text>
<text x="192.9" y="65.5">D4</text>
<text x="203.4" y="61.9">5</text>
<text x="203.4" y="64.4">6</text>
<text x="208.3" y="60.4">A2</text>
<text x="208.3" y="63">A3</text>
<text x="208.3" y="65.5">A4</text>
<text x="218.5" y="60.4">B2</text>
<text x="218.5" y="63">B3</text>
<text x="218.5" y="65.5">B4</text>
<text x="224.8" y="61.9">15</text>
<text x="224.8" y="64.4">14</text>
<text x="229.9" y="61.7">IN40_B3</text>
<text x="229.9" y="64.2">IN40_B4</text>
<text x="240.3" y="61.9">22</text>
<text x="240.3" y="64.4">23</text>
<text x="23" y="72">1</text>
<text x="73.7" y="70.6">A7</text>
<text x="84" y="69.5">1</text>
<text x="84" y="72">2</text>
<text x="89" y="70.6">A</text>
<text x="99.2" y="70.6">Y0</text>
<text x="105.5" y="69.5">15</text>
<text x="105.5" y="72">14</text>
<text x="192.9" y="68.1">D5</text>
<text x="192.9" y="70.6">D6</text>
<text x="203.4" y="67">7</text>
<text x="203.4" y="69.5">8</text>
<text x="203.4" y="72">9</text>
<text x="208.3" y="68.1">A5</text>
<text x="208.3" y="70.6">A6</text>
<text x="218.5" y="68.1">B5</text>
<text x="218.5" y="70.6">B6</text>
<text x="224.8" y="67">13</text>
<text x="224.8" y="69.5">12</text>
<text x="224.8" y="72">11</text>
<text x="229.9" y="66.7">IN40_B5</text>
<text x="229.9" y="69.3">IN40_B6</text>
<text x="229.9" y="71.8">IN40_B7</text>
<text x="240.3" y="67">24</text>
<text x="240.3" y="69.5">25</text>
<text x="240.3" y="72">26</text>
<text x="6.5" y="73.1">MREQ</text>
<text x="23" y="77.1">2</text>
<text x="44.5" y="74.6">3</text>
<text x="55.9" y="75.7">MREQ_WR</text>
<text x="72.7" y="75.7">WR</text>
<text x="73.2" y="73.1">RD</text>
<text x="84" y="74.6">3</text>
<text x="89" y="73.1">B</text>
<text x="89" y="75.7">C</text>
<text x="99.2" y="73.1">Y1</text>
<text x="99.2" y="75.7">Y2</text>
<text x="105.5" y="74.6">13</text>
<text x="105.5" y="77.1">12</text>
<text x="116.9" y="75.7">OUT_40</text>
<text x="192.9" y="73.1">D7</text>
<text x="202.2" y="77.1">19</text>
<text x="208.3" y="73.1">A7</text>
<text x="218.5" y="73.1">B7</text>
<text x="231.2" y="75.7">A0</text>
<text x="240.3" y="74.6">27</text>
<text x="240.3" y="77.1">28</text>
<text x="9.2" y="78.2">WR</text>
<text x="26.5" y="82.2">74ALS32</text>
<text x="73.7" y="83.3">A6</text>
<text x="84" y="82.2">6</text>
<text x="89" y="83.3">E1</text>
<text x="99.2" y="78.2">Y3</text>
<text x="99.2" y="80.8">Y4</text>
<text x="99.2" y="83.3">Y5</text>
<text x="105.5" y="79.7">11</text>
<text x="105.5" y="82.2">10</text>
<text x="116.9" y="78.2">OUT_C0</text>
<text x="116.9" y="80.8">IN_40</text>
<text x="116.9" y="83.3">IN_C0</text>
<text x="190.1" y="78.2">IN_40</text>
<text x="203.4" y="79.7">1</text>
<text x="208.3" y="78.2">CE</text>
<text x="208.3" y="80.8">AB/BA</text>
<text x="231.2" y="78.2">A1</text>
<text x="231.2" y="83.3">A3</text>
<text x="231.2" y="80.8">A2</text>
<text x="240.3" y="79.7">29</text>
<text x="240.3" y="82.2">30</text>
<text x="6.5" y="88.4">MREQ</text>
<text x="23" y="87.3">4</text>
<text x="44.5" y="89.8">6</text>
<text x="70.9" y="88.4">IORQ</text>
<text x="73.7" y="85.8">A5</text>
<text x="84" y="84.7">4</text>
<text x="84" y="87.3">5</text>
<text x="89" y="85.8">E2</text>
<text x="89" y="88.4">E3</text>
<text x="99.2" y="85.8">Y6</text>
<text x="99.2" y="88.4">Y7</text>
<text x="105.5" y="84.7">9</text>
<text x="105.5" y="87.3">7</text>
<text x="158.8" y="85.6">10k</text>
<text x="206.9" y="84.7">74HC245</text>
<text x="231.2" y="85.8">A4</text>
<text x="231.2" y="88.4">A5</text>
<text x="240.3" y="84.7">31</text>
<text x="240.3" y="87.3">32</text>
<text x="240.3" y="89.8">33</text>
<text x="9.7" y="93.5">RD</text>
<text x="23" y="92.4">5</text>
<text x="55.9" y="90.9">MREQ_RD</text>
<text x="87.5" y="92.3">74HC138</text>
<text x="140.8" y="92.3">10uF</text>
<text x="156.5" y="92.4">12</text>
<text x="179.1" y="94.9">11</text>
<text x="190.7" y="92.4">8</text>
<text x="212.1" y="94.9">10</text>
<text x="231.2" y="93.5">A7</text>
<text x="231.2" y="90.9">A6</text>
<text x="240.3" y="92.4">34</text>
<text x="26.5" y="97.4">74ALS32</text>
<text x="47" y="98.5">VCC</text>
<text x="85.3" y="101.1">A15</text>
<text x="98.1" y="100">13</text>
<text x="110.5" y="100">12</text>
<text x="122" y="101.1">RAM</text>
<text x="156.5" y="97.4">13</text>
<text x="190.7" y="97.4">9</text>
<text x="226.1" y="96">RESET</text>
<text x="102.7" y="106.3">74LS04</text>
<text x="161.1" y="102.5">4093</text>
<text x="194.2" y="102.5">4093</text>
<text x="53.6" y="116.1">LED</text>
<text x="62.2" y="116.1">10k</text>
<text x="72.4" y="116.1">10k</text>
<text x="93" y="115.2">27</text>
<text x="99.1" y="116.3">M1</text>
<text x="119.4" y="116.3">A0</text>
<text x="119.4" y="118.9">A1</text>
<text x="125.8" y="115.2">30</text>
<text x="125.8" y="117.8">31</text>
<text x="130.9" y="115">A0</text>
<text x="130.9" y="117.6">A1</text>
<text x="156.5" y="115.2">10</text>
<text x="157.7" y="117.8">9</text>
<text x="162.6" y="116.3">A0</text>
<text x="162.6" y="118.9">A1</text>
<text x="177.7" y="116.3">D0</text>
<text x="177.7" y="118.9">D1</text>
<text x="184.2" y="115.2">11</text>
<text x="184.2" y="117.8">12</text>
<text x="207.1" y="117.6">A0</text>
<text x="214.9" y="117.8">10</text>
<text x="221" y="118.9">A0</text>
<text x="236.1" y="118.9">D0</text>
<text x="242.6" y="117.8">11</text>
<text x="80.1" y="121.4">MREQ</text>
<text x="81" y="123.9">IORQ</text>
<text x="93" y="120.3">19</text>
<text x="93" y="122.8">20</text>
<text x="93" y="125.4">21</text>
<text x="99.1" y="121.4">MREQ</text>
<text x="99.1" y="123.9">IORQ</text>
<text x="119.4" y="121.4">A2</text>
<text x="119.4" y="123.9">A3</text>
<text x="125.8" y="120.3">32</text>
<text x="125.8" y="122.8">33</text>
<text x="125.8" y="125.4">34</text>
<text x="130.9" y="120.1">A2</text>
<text x="130.9" y="122.6">A3</text>
<text x="130.9" y="125.2">A4</text>
<text x="157.7" y="120.3">8</text>
<text x="157.7" y="122.8">7</text>
<text x="157.7" y="125.4">6</text>
<text x="162.6" y="121.4">A2</text>
<text x="162.6" y="123.9">A3</text>
<text x="177.7" y="121.4">D2</text>
<text x="177.7" y="123.9">D3</text>
<text x="184.2" y="120.3">13</text>
<text x="184.2" y="122.8">15</text>
<text x="184.2" y="125.4">16</text>
<text x="207.1" y="122.6">A2</text>
<text x="207.1" y="125.2">A3</text>
<text x="207.1" y="120.1">A1</text>
<text x="216.1" y="120.3">9</text>
<text x="216.1" y="122.8">8</text>
<text x="216.1" y="125.4">7</text>
<text x="221" y="121.4">A1</text>
<text x="221" y="123.9">A2</text>
<text x="236.1" y="121.4">D1</text>
<text x="236.1" y="123.9">D2</text>
<text x="242.6" y="120.3">12</text>
<text x="242.6" y="122.8">13</text>
<text x="242.6" y="125.4">15</text>
<text x="52.1" y="128.8">330</text>
<text x="67.3" y="128.8">10k</text>
<text x="77.5" y="131.3">10k</text>
<text x="82.8" y="129">WR</text>
<text x="83.3" y="126.5">RD</text>
<text x="93" y="127.9">22</text>
<text x="99.1" y="126.5">RD</text>
<text x="99.1" y="129">WR</text>
<text x="119.4" y="126.5">A4</text>
<text x="119.4" y="129">A5</text>
<text x="119.4" y="131.6">A6</text>
<text x="125.8" y="127.9">35</text>
<text x="125.8" y="130.5">36</text>
<text x="130.9" y="127.7">A5</text>
<text x="130.9" y="130.3">A6</text>
<text x="157.7" y="127.9">5</text>
<text x="157.7" y="130.5">4</text>
<text x="162.6" y="126.5">A4</text>
<text x="162.6" y="129">A5</text>
<text x="162.6" y="131.6">A6</text>
<text x="177.7" y="126.5">D4</text>
<text x="177.7" y="129">D5</text>
<text x="177.7" y="131.6">D6</text>
<text x="184.2" y="127.9">17</text>
<text x="184.2" y="130.5">18</text>
<text x="207.1" y="127.7">A4</text>
<text x="207.1" y="130.3">A5</text>
<text x="216.1" y="127.9">6</text>
<text x="216.1" y="130.5">5</text>
<text x="221" y="126.5">A3</text>
<text x="221" y="129">A4</text>
<text x="221" y="131.6">A5</text>
<text x="236.1" y="126.5">D3</text>
<text x="236.1" y="129">D4</text>
<text x="236.1" y="131.6">D5</text>
<text x="242.6" y="127.9">16</text>
<text x="242.6" y="130.5">17</text>
<text x="93" y="133">28</text>
<text x="99.1" y="134.1">RFSH</text>
<text x="119.4" y="134.1">A7</text>
<text x="119.4" y="136.6">A8</text>
<text x="125.8" y="133">37</text>
<text x="125.8" y="135.5">38</text>
<text x="130.9" y="132.8">A7</text>
<text x="130.9" y="135.3">A8</text>
<text x="130.9" y="137.9">A9</text>
<text x="156.5" y="135.5">25</text>
<text x="157.7" y="133">3</text>
<text x="162.6" y="134.1">A7</text>
<text x="162.6" y="136.6">A8</text>
<text x="177.7" y="134.1">D7</text>
<text x="184.2" y="133">19</text>
<text x="207.1" y="137.9">A8</text>
<text x="207.1" y="132.8">A6</text>
<text x="207.1" y="135.3">A7</text>
<text x="216.1" y="133">4</text>
<text x="216.1" y="135.5">3</text>
<text x="221" y="134.1">A6</text>
<text x="221" y="136.6">A7</text>
<text x="236.1" y="134.1">D6</text>
<text x="236.1" y="136.6">D7</text>
<text x="242.6" y="133">18</text>
<text x="242.6" y="135.5">19</text>
<text x="20.5" y="140.6">1</text>
<text x="31.8" y="140.6">2</text>
<text x="93" y="138.1">18</text>
<text x="93" y="143.2">24</text>
<text x="99.1" y="139.2">HALT</text>
<text x="118.3" y="141.7">A10</text>
<text x="119.4" y="139.2">A9</text>
<text x="125.8" y="138.1">39</text>
<text x="125.8" y="140.6">40</text>
<text x="125.8" y="143.2">1</text>
<text x="130.9" y="140.4">A10</text>
<text x="130.9" y="143">A11</text>
<text x="156.5" y="138.1">24</text>
<text x="156.5" y="140.6">21</text>
<text x="156.5" y="143.2">23</text>
<text x="162.6" y="139.2">A9</text>
<text x="162.6" y="141.7">A10</text>
<text x="207.1" y="143">A10</text>
<text x="207.1" y="140.4">A9</text>
<text x="214.9" y="138.1">25</text>
<text x="214.9" y="140.6">24</text>
<text x="214.9" y="143.2">21</text>
<text x="221" y="139.2">A8</text>
<text x="221" y="141.7">A9</text>
<text x="24" y="146.9">CRYSTAL</text>
<text x="93" y="148.2">16</text>
<text x="99.1" y="144.3">WAIT</text>
<text x="99.1" y="149.3">INT</text>
<text x="118.3" y="146.8">A12</text>
<text x="118.3" y="149.3">A13</text>
<text x="118.4" y="144.3">A11</text>
<text x="125.8" y="145.7">2</text>
<text x="125.8" y="148.2">3</text>
<text x="130.9" y="145.5">A12</text>
<text x="130.9" y="148">A13</text>
<text x="156.5" y="148.2">26</text>
<text x="157.7" y="145.7">2</text>
<text x="162.6" y="144.3">A11</text>
<text x="162.6" y="146.8">A12</text>
<text x="162.6" y="149.3">A13</text>
<text x="207.1" y="148">A12</text>
<text x="207.1" y="145.5">A11</text>
<text x="214.9" y="145.7">23</text>
<text x="216.1" y="148.2">2</text>
<text x="221" y="144.3">A10</text>
<text x="221" y="146.8">A11</text>
<text x="221" y="149.3">A12</text>
<text x="51.9" y="153.8">JUMPER</text>
<text x="93" y="150.8">17</text>
<text x="93" y="155.9">26</text>
<text x="99.1" y="151.9">NMI</text>
<text x="118.3" y="151.9">A14</text>
<text x="118.3" y="154.4">A15</text>
<text x="125.8" y="150.8">4</text>
<text x="125.8" y="153.3">5</text>
<text x="130.9" y="150.6">A14</text>
<text x="130.9" y="153.1">A15</text>
<text x="156.5" y="150.8">27</text>
<text x="156.5" y="155.9">20</text>
<text x="162.6" y="151.9">A14</text>
<text x="207.1" y="153.1">A14</text>
<text x="207.1" y="150.6">A13</text>
<text x="214.9" y="150.8">26</text>
<text x="216.1" y="153.3">1</text>
<text x="221" y="151.9">A13</text>
<text x="221" y="154.4">A14</text>
<text x="8.7" y="156.8">330</text>
<text x="31.6" y="156.8">330</text>
<text x="79.3" y="157">RESET</text>
<text x="93" y="160.9">25</text>
<text x="99.1" y="157">RESET</text>
<text x="119.3" y="159.5">D0</text>
<text x="125.8" y="158.4">14</text>
<text x="125.8" y="160.9">15</text>
<text x="130.9" y="158.2">D0</text>
<text x="130.9" y="160.7">D1</text>
<text x="139.4" y="159.5">MREQ_RD</text>
<text x="156.5" y="158.4">22</text>
<text x="157.7" y="160.9">1</text>
<text x="162.6" y="157">CE</text>
<text x="162.6" y="159.5">OE</text>
<text x="203.7" y="159.5">RAM</text>
<text x="214.9" y="158.4">20</text>
<text x="214.9" y="160.9">27</text>
<text x="221" y="159.5">CE</text>
<text x="93" y="163.5">23</text>
<text x="99.1" y="162">BUSRQ</text>
<text x="99.1" y="164.6">BUSAK</text>
<text x="119.3" y="162">D1</text>
<text x="119.3" y="164.6">D2</text>
<text x="119.3" y="167.1">D3</text>
<text x="125.8" y="163.5">12</text>
<text x="125.8" y="166">8</text>
<text x="130.9" y="163.3">D2</text>
<text x="130.9" y="165.8">D3</text>
<text x="143.6" y="164.6">VCC</text>
<text x="161.1" y="166">27C256</text>
<text x="162.6" y="162">VPP</text>
<text x="197.3" y="162">MREQ_WR</text>
<text x="197.8" y="164.6">MREQ_RD</text>
<text x="214.9" y="163.5">22</text>
<text x="221" y="162">WE</text>
<text x="221" y="164.6">OE</text>
<text x="7.8" y="168.6">1</text>
<text x="19.1" y="168.6">2</text>
<text x="30.7" y="168.6">3</text>
<text x="42" y="168.6">4</text>
<text x="56.1" y="168.6">5</text>
<text x="67.4" y="168.6">6</text>
<text x="72.4" y="168.4">CLK4Mhz</text>
<text x="94.2" y="168.6">6</text>
<text x="99.1" y="169.7">CLK</text>
<text x="119.3" y="169.7">D4</text>
<text x="119.3" y="172.2">D5</text>
<text x="125.8" y="168.6">7</text>
<text x="125.8" y="171.1">9</text>
<text x="125.8" y="173.6">10</text>
<text x="130.9" y="168.4">D4</text>
<text x="130.9" y="170.9">D5</text>
<text x="130.9" y="173.4">D6</text>
<text x="219.6" y="168.5">62256</text>
<text x="11.3" y="174.9">74LS04</text>
<text x="34.1" y="174.9">74LS04</text>
<text x="59.5" y="174.9">74LS04</text>
<text x="92.6" y="176.1">Z80</text>
<text x="119.3" y="174.7">D6</text>
<text x="119.3" y="177.3">D7</text>
<text x="125.8" y="176.2">13</text>
<text x="130.9" y="176">D7</text>
</g>
</svg>
